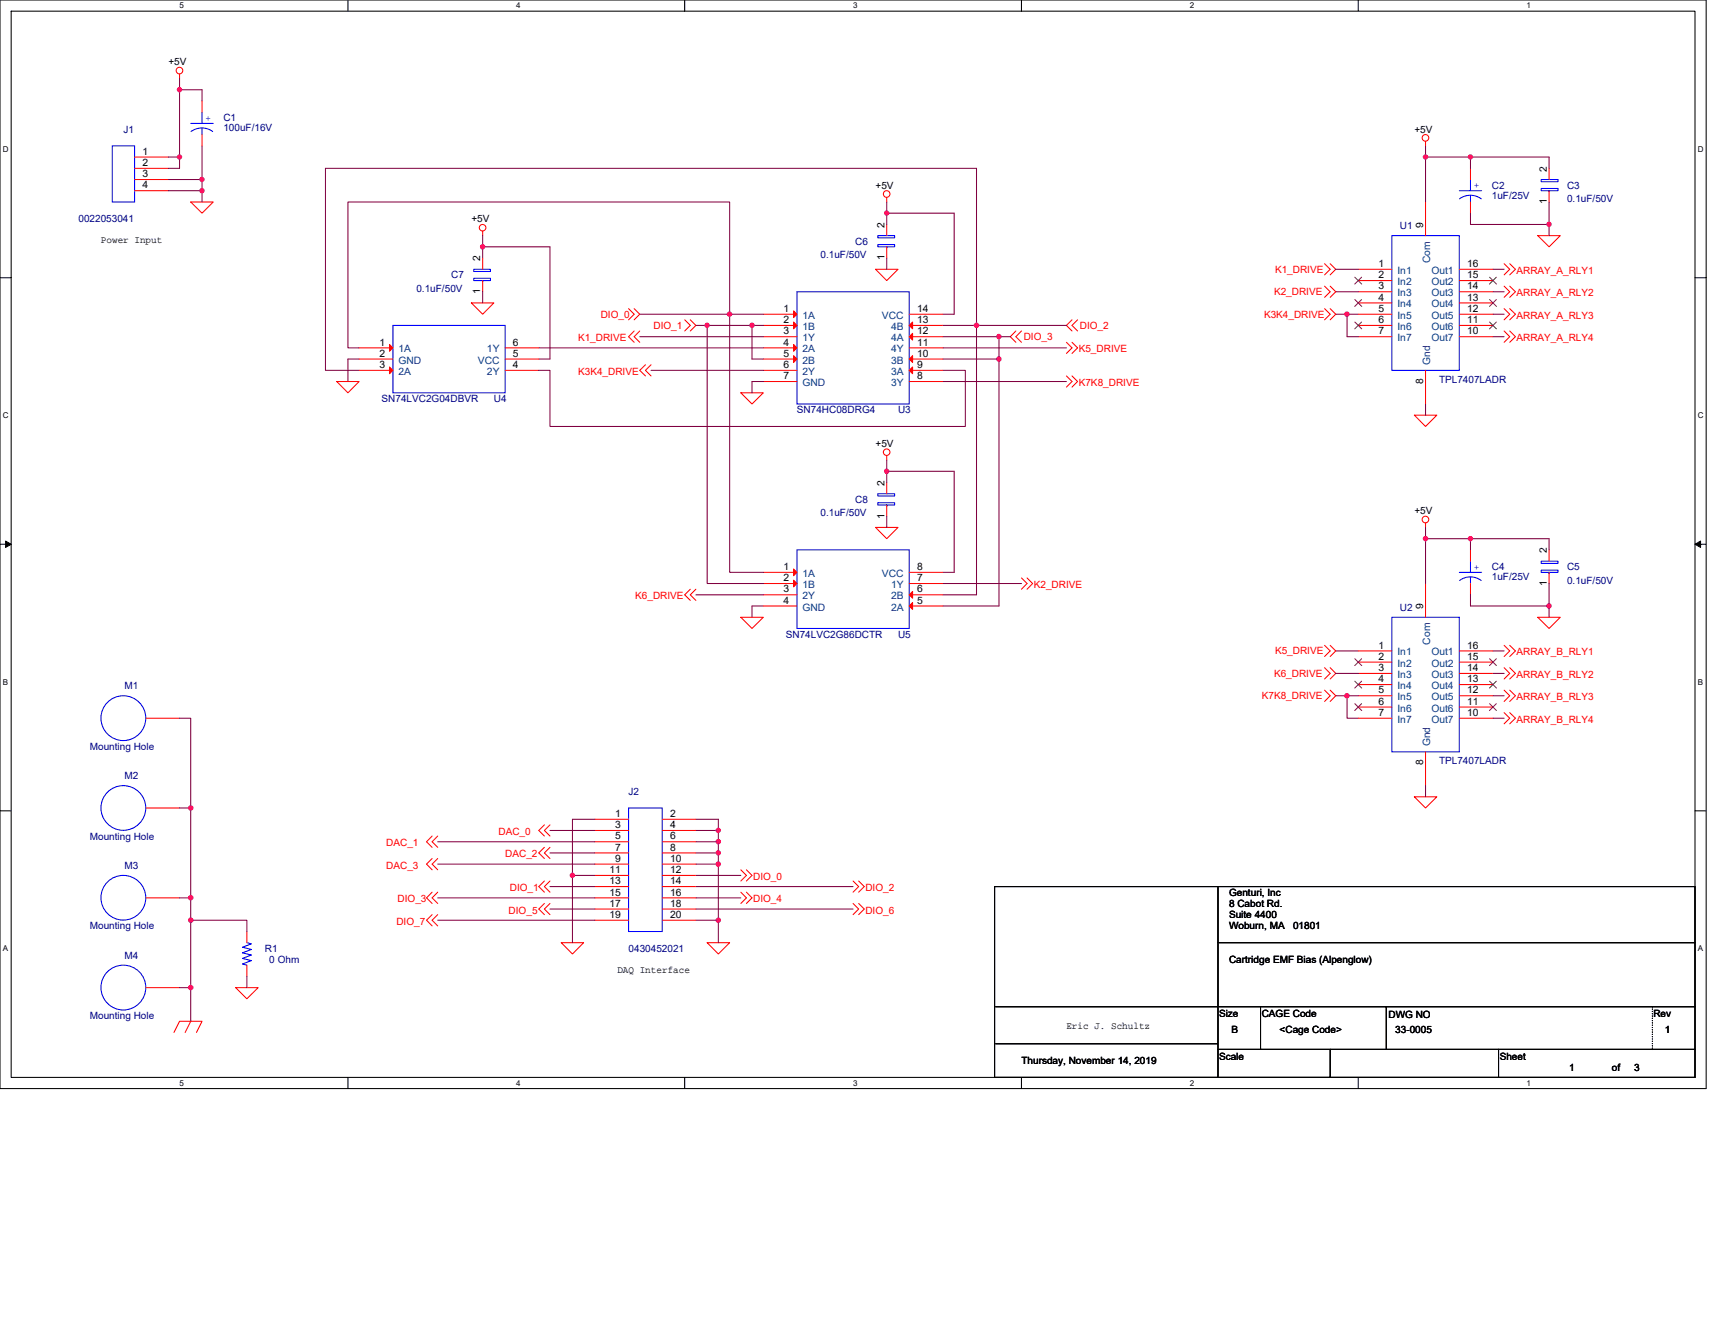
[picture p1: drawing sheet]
<svg xmlns="http://www.w3.org/2000/svg" width="279mm" height="216mm" viewBox="0 0 279 216" stroke-linecap="round" stroke-linejoin="round" font-family="sans-serif">
<path d="M0 0h278v177.4h-278zM1.8 1.8h274.3v173.8h-274.3z" fill="none" stroke="#000" stroke-width=".17"/>
<g fill="#fff">
<path d="M29.3 .2h.7v1.5h-.7z"/>
<path d="M29.3 175.7h.7v1.5h-.7z"/>
</g>
<path d="M56.7 0v1.8M56.7 175.6v1.8" fill="none" stroke="#000" stroke-width=".17"/>
<g fill="#fff">
<path d="M84.1 .2h.7v1.5h-.7z"/>
<path d="M84.1 175.7h.7v1.5h-.7z"/>
</g>
<path d="M111.5 0v1.8M111.5 175.6v1.8" fill="none" stroke="#000" stroke-width=".17"/>
<g fill="#fff">
<path d="M139 .2h.7v1.5h-.7z"/>
<path d="M139 175.7h.7v1.5h-.7z"/>
</g>
<path d="M166.4 0v1.8M166.4 175.6v1.8" fill="none" stroke="#000" stroke-width=".17"/>
<g fill="#fff">
<path d="M193.8 .2h.8v1.5h-.8z"/>
<path d="M193.8 175.7h.8v1.5h-.8z"/>
</g>
<path d="M221.3 0v1.8M221.3 175.6v1.8" fill="none" stroke="#000" stroke-width=".17"/>
<g fill="#fff">
<path d="M248.7 .2h.7v1.5h-.7z"/>
<path d="M248.7 175.7h.7v1.5h-.7z"/>
<path d="M.5 23.5h.9v1.5h-.9z"/>
<path d="M276.6 23.5h1v1.5h-1z"/>
<path d="M.5 67h.9v1.4h-.9z"/>
<path d="M276.6 67h1v1.4h-1z"/>
</g>
<path d="M0 45.3h1.8M276.1 45.3h1.9" fill="none" stroke="#000" stroke-width=".17"/>
<g fill="#fff">
<path d="M.5 110.4h.8v1.5h-.8z"/>
<path d="M276.6 110.4h.9v1.5h-.9z"/>
</g>
<path d="M0 88.7h1.8M276.1 88.7h1.9" fill="none" stroke="#000" stroke-width=".17"/>
<path d="M.9 88.2l.9 .5-.9 .5zM276.1 88.7l1-.5v1z" fill="#000" stroke="#000" stroke-width=".16"/>
<g fill="#fff">
<path d="M.5 153.8h.8v1.5h-.8z"/>
<path d="M276.6 153.8h.9v1.5h-.9z"/>
</g>
<path d="M0 132.1h1.8M276.1 132.1h1.9M162 144.5h114.1v31.1h-114.1zM198.4 153.6h77.7M198.4 144.5v31.1M162.2 170.1h36.2M162.2 164h113.9M198.4 171h77.7M205.4 164v7M216.7 171v4.6M225.8 164v7M244.1 171v4.6" fill="none" stroke="#000" stroke-width=".17"/>
<g fill="none" stroke="#f00" stroke-width=".17">
<path d="M29.3 12.1v.7M32.9 16.4v1.9M21.9 25.6h5.5M21.9 27.4h5.5M21.9 29.3h5.5M21.9 31.1h5.5M31.1 32.9h3.6l-1.8 1.8zM32.9 21.9v1.9M78.6 37.7v.7M144.5 32.2v.7M144.5 36.6v1.8M232.2 23v.8"/>
<path d="M232.2 32.9v5.5M239.6 27.4v1.9M239.6 32.9v1.8M250.5 38.4h3.7l-1.8 1.8zM252.4 31.1v1.8M252.4 27.4v1.9M58.5 56.7h5.5M58.5 58.5h5.5M76.8 49.4h3.7l-1.9 1.8zM78.6 45.7v1.8M78.6 42.1v1.8M82.3 58.5h5.5"/>
<path d="M82.3 56.7h5.5M102.4 50.3l.9 .9-.9 .9M103.3 53.9l-.9 1 .9 .9M103.3 50.3l.9 .9-.9 .9M104.2 53.9l-.9 1 .9 .9M105.2 59.4l-1 .9 1 1M106.1 59.4l-.9 .9 .9 1M111.5 52.1l1 .9-1 .9M112.5 52.1l.9 .9-.9 .9M124.4 51.2h5.4M124.4 53h5.4M124.4 54.9h5.4"/>
<path d="M124.4 56.7h5.4M124.4 58.5h5.4M142.6 43.9h3.7l-1.8 1.8zM144.5 40.2v1.9M148.1 58.5h5.5M148.1 56.7h5.5M148.1 54.9h5.5M148.1 53h5.5M148.1 51.2h5.5M165.5 53.9l-.9 1 .9 .9M166.4 53.9l-.9 1 .9 .9M173.7 55.8l.9 .9-.9 .9"/>
<path d="M174.6 52.1l-.9 .9 .9 .9M174.6 55.8l1 .9-1 .9M175.6 52.1l-1 .9 1 .9M215.8 43l.9 .9-.9 .9M215.8 46.6l.9 .9-.9 1M215.8 50.3l.9 .9-.9 .9M216.7 43l.9 .9-.9 .9M216.7 46.6l.9 .9-.9 1M216.7 50.3l.9 .9-.9 .9M221.3 43.9h5.5M221.3 45.7h5.5M221.3 47.5h5.5"/>
<path d="M221.3 49.4h5.5M221.3 51.2h5.5M221.3 53h5.5M221.3 54.9h5.5M237.7 54.9h5.5M237.7 53h5.5M237.7 51.2h5.5M237.7 49.4h5.5M237.7 47.5h5.5M237.7 45.7h5.5M237.7 43.9h5.5M245 43l1 .9-1 .9"/>
<path d="M245 46.6l1 .9-1 1M245 53.9l1 1-1 .9M245 50.3l1 .9-1 .9M246 43l.9 .9-.9 .9M246 46.6l.9 .9-.9 1M246 53.9l.9 1-.9 .9M246 50.3l.9 .9-.9 .9M54.9 62.2h3.6l-1.8 1.8zM58.5 60.3h5.5M82.3 60.3h5.5M120.7 64h3.7l-1.9 1.8zM124.4 60.3h5.4"/>
<path d="M124.4 62.2h5.4M144.5 74.2v.8M144.5 78.6v1.9M148.1 62.2h5.5M148.1 60.3h5.5M173.7 61.3l.9 .9-.9 .9M174.6 61.3l1 .9-1 .9M230.4 67.6h3.7l-1.9 1.9zM232.2 60.3v5.5M112.5 96l-1 .9 1 .9M113.4 96l-.9 .9 .9 .9M124.4 93.3h5.4"/>
<path d="M124.4 95.1h5.4M124.4 96.9h5.4M124.4 98.7h5.4M142.6 85.9h3.7l-1.8 1.9zM144.5 82.3v1.8M148.1 98.7h5.5M148.1 96.9h5.5M148.1 95.1h5.5M148.1 93.3h5.5M166.4 94.2l.9 .9-.9 .9M167.3 94.2l.9 .9-.9 .9M232.2 85.2v.7"/>
<path d="M232.2 95.1v5.5M239.6 89.6v1.8M239.6 95.1v1.8M252.4 93.3v1.8M252.4 89.6v1.8M23.8 117h5.5M120.7 100.6h3.7l-1.9 1.8zM215.8 105.2l.9 .9-.9 .9M215.8 108.8l.9 .9-.9 .9M215.8 112.5l.9 .9-.9 .9M216.7 105.2l.9 .9-.9 .9M216.7 108.8l.9 .9-.9 .9"/>
<path d="M216.7 112.5l.9 .9-.9 .9M221.3 106.1h5.5M221.3 107.9h5.5M221.3 109.7h5.5M221.3 111.5h5.5M221.3 113.4h5.5M221.3 115.2h5.5M221.3 117h5.5M237.7 117h5.5M237.7 115.2h5.5M237.7 113.4h5.5M237.7 111.5h5.5"/>
<path d="M237.7 109.7h5.5M237.7 107.9h5.5M237.7 106.1h5.5M245 105.2l1 .9-1 .9M245 108.8l1 .9-1 .9M245 112.5l1 .9-1 .9M245 116.1l1 .9-1 .9M246 105.2l.9 .9-.9 .9M246 108.8l.9 .9-.9 .9M246 112.5l.9 .9-.9 .9M246 116.1l.9 .9-.9 .9M250.5 100.6h3.7l-1.8 1.8z"/>
<path d="M23.8 131.7h5.5M70.4 136.2l-.9 1 .9 .9M70.4 139.9l-.9 .9 .9 .9M71.3 136.2l-.9 1 .9 .9M71.3 139.9l-.9 .9 .9 .9M88.7 134.4l-.9 .9 .9 .9M88.7 138.1l-.9 .9 .9 .9M89.6 134.4l-.9 .9 .9 .9M89.6 138.1l-.9 .9 .9 .9M96.9 133.5h5.5M96.9 135.3h5.5M96.9 137.2h5.5"/>
<path d="M96.9 139h5.5M107.9 133.5h5.5M107.9 135.3h5.5M107.9 137.2h5.5M107.9 139h5.5M230.4 129.8h3.7l-1.9 1.9zM232.2 122.5v5.5M23.8 146.3h5.5M40.2 157.3v1.8M40.2 151.8v1.8M70.4 145.4l-.9 .9 .9 .9M70.4 149l-.9 .9 .9 1"/>
<path d="M71.3 145.4l-.9 .9 .9 .9M71.3 149l-.9 .9 .9 1M88.7 143.6l-.9 .9 .9 .9M88.7 147.2l-.9 .9 .9 .9M89.6 143.6l-.9 .9 .9 .9M89.6 147.2l-.9 .9 .9 .9M91.4 153.6h3.7l-1.8 1.8zM96.9 140.8h5.5M96.9 142.6h5.5M96.9 144.5h5.5M96.9 146.3h5.5M96.9 148.1h5.5"/>
<path d="M96.9 149.9h5.5M107.9 140.8h5.5M107.9 142.6h5.5M107.9 144.5h5.5M107.9 146.3h5.5M107.9 148.1h5.5M107.9 149.9h5.5M115.2 153.6h3.7l-1.9 1.8zM120.7 141.7l.9 .9-.9 1M120.7 145.4l.9 .9-.9 .9M121.6 141.7l.9 .9-.9 1M121.6 145.4l.9 .9-.9 .9"/>
<path d="M139 143.6l.9 .9-.9 .9M139 147.2l.9 .9-.9 .9M139.9 143.6l.9 .9-.9 .9M139.9 147.2l.9 .9-.9 .9M23.8 160.9h5.5M28.3 168.2l1-1.8h3.6l-.9 1.8M31.1 166.4l-.9 1.8M38.4 160.9h3.7l-1.9 1.9z"/>
<circle cx="29.2" cy="11.5" r=".54"/>
<circle cx="78.6" cy="37.1" r=".54"/>
<circle cx="144.4" cy="31.6" r=".54"/>
<circle cx="232.2" cy="22.5" r=".54"/>
<circle cx="144.5" cy="73.7" r=".54"/>
<circle cx="232.2" cy="84.7" r=".54"/>
</g>
<path d="M269.2 164v7M269.2 171h.1" fill="none" stroke="#000" stroke-width=".17" stroke-dasharray="0 .3"/>
<g fill="none" stroke="#00f" stroke-width=".17">
<path d="M32.9 18.3v1.8M18.3 23.8h3.6v9.1h-3.6zM31.1 20.1h3.6M31.1 21.4a2.93 2.93 0 0 1 3.5 0M32.9 20.8v1.1M143 39.9h2.8v.3h-2.8zM143 38.4h2.8v.4h-2.8zM144.5 38.4h.1M226.8 38.4h10.9v21.9h-10.9zM237.7 31.1h3.7M237.8 32.4a2.96 2.96 0 0 1 3.5 0M239.6 31.8v1.1"/>
<path d="M239.6 29.3v1.8M251.1 30.7h2.7v.4h-2.7zM251.1 29.3h2.7v.3h-2.7zM252.4 29.3h.1M252.4 31.1h.1M64 53h18.3v11h-18.3zM77.2 45.3h2.7v.4h-2.7zM77.2 43.9h2.7v.3h-2.7zM78.6 43.9h.1M78.6 45.7h.1M129.8 47.5h18.3v18.3h-18.3zM144.5 40.2h.1"/>
<path d="M129.8 89.6h18.3v12.8h-18.3zM143 81.9h2.8v.4h-2.8zM143 80.5h2.8v.3h-2.8zM144.5 80.5h.1M144.5 82.3h.1M237.7 93.3h3.7M237.8 94.6a2.9 2.9 0 0 1 3.5 0M239.6 94v1.1M239.6 91.4v1.9M251.1 92.9h2.7v.4h-2.7zM251.1 91.4h2.7v.4h-2.7zM252.4 91.4h.1"/>
<path d="M252.4 93.3h.1M226.8 100.6h10.9v21.9h-10.9zM102.4 131.7h5.5v20.1h-5.5zM40.2 153.6l.8 .2-1.5 .5 1.5 .4-1.5 .6 1.5 .3-1.5 .6 1.5 .3-1.5 .6 .7 .2M40.2 157.3h.1M40.2 153.6h.1"/>
<circle cx="20.1" cy="117" r="3.7"/>
<circle cx="20.1" cy="131.7" r="3.6"/>
<circle cx="20.1" cy="146.3" r="3.6"/>
<circle cx="20.1" cy="160.9" r="3.7"/>
</g>
<g fill="none" stroke="#804000" stroke-width=".16">
<path d="M220.7 45.2l1.1 1.1M220.7 48.8l1.1 1.1M220.7 52.5l1.1 1.1M221.8 45.2l-1.1 1.1M221.8 48.8l-1.1 1.1M221.8 52.5l-1.1 1.1M242.7 52.5l1.1 1.1M242.7 48.8l1.1 1.1M242.7 45.2l1.1 1.1M243.8 52.5l-1.1 1.1M243.8 48.8l-1.1 1.1M243.8 45.2l-1.1 1.1"/>
<path d="M220.7 107.3l1.1 1.2M220.7 111l1.1 1.1M220.7 114.7l1.1 1.1M221.8 107.3l-1.1 1.2M221.8 111l-1.1 1.1M221.8 114.7l-1.1 1.1M242.7 114.7l1.1 1.1M242.7 111l1.1 1.1M242.7 107.3l1.1 1.2M243.8 114.7l-1.1 1.1M243.8 111l-1.1 1.1M243.8 107.3l-1.1 1.2"/>
</g>
<g fill="#f00" stroke="#f00" stroke-width=".17">
<path d="M63.5 56.1l.5 .6-.5 .5z"/>
<path d="M63.5 59.8l.5 .5-.5 .6z"/>
<path d="M129.3 50.7l.5 .5-.5 .6z"/>
<path d="M129.3 52.5l.5 .5-.5 .6z"/>
<path d="M129.3 56.1l.5 .6-.5 .5z"/>
<path d="M129.3 58l.5 .5-.5 .6z"/>
<path d="M148.1 60.3l.6-.5v1.1z"/>
<path d="M148.1 58.5l.6-.5v1.1z"/>
<path d="M148.1 54.9l.6-.6v1.1z"/>
<path d="M148.1 53l.6-.5v1.1z"/>
<path d="M129.3 92.7l.5 .6-.5 .5z"/>
<path d="M129.3 94.5l.5 .6-.5 .5z"/>
<path d="M148.1 98.7l.6-.5v1.1z"/>
<path d="M148.1 96.9l.6-.5v1.1z"/>
</g>
<g fill="none" stroke="#800040" stroke-width=".17">
<path d="M29.3 14.6h3.6v1.8M29.3 12.8v1.8M29.3 14.6v11M27.4 25.6h1.9M27.4 29.3h5.5M27.4 31.1h5.5M29.3 25.6v1.8h-1.9M32.9 23.8v5.5M32.9 29.3v1.8M32.9 31.1v1.8M78.6 38.4v1.8M144.5 32.9v1.8"/>
<path d="M144.5 34.7v1.9M144.5 34.7h10.9v16.5h-1.8M232.2 23.8v1.8M232.2 25.6v7.3M232.2 25.6h7.4M239.6 25.6h12.8v1.8M239.6 25.6v1.8M239.6 34.7v1.9h12.8M252.4 32.9v3.7M252.4 36.6v1.8M58.5 58.5h-1.8v3.7M78.6 47.5v1.9"/>
<path d="M78.6 40.2v1.9M78.6 40.2h11v18.3h-1.8M87.8 56.7h36.6M104.2 51.2h14.7M104.2 54.9h20.2M113.4 53h1.8M115.2 53h7.3M115.2 53v42.1h9.2M118.9 51.2v42.1h5.5M118.9 51.2h5.5M118.9 51.2v-18.3h-62.2v23.8h1.8M122.5 53v5.5h1.9"/>
<path d="M122.5 53h1.9M144.5 42.1v1.8M153.6 53h5.5v-25.6h-106.1v32.9h5.5M153.6 54.9h9.2M153.6 58.5h9.2v40.2h-9.2M153.6 56.7h20.1M162.8 54.9v3.6M162.8 54.9h1.8M173.7 53h-14.6v43.9h-5.5M217.6 43.9h3.7M217.6 51.2h1.9M217.6 47.5h3.7"/>
<path d="M219.5 51.2v3.7h1.8M219.5 51.2h1.8M243.2 43.9h1.8M243.2 47.5h1.8M243.2 51.2h1.8M243.2 54.9h1.8M87.8 60.3h1.8v9.2h67.7v-9.2h-3.7M106.1 60.3h18.3M124.4 62.2h-1.9v1.8M144.5 75v1.8M144.5 76.8v1.8M144.5 76.8h10.9v16.5h-1.8"/>
<path d="M153.6 62.2h20.1M232.2 65.8v1.8M113.4 96.9h11M124.4 98.7h-1.9v1.9M144.5 84.1v1.8M153.6 95.1h12.8M232.2 85.9v1.9M232.2 87.8v7.3M232.2 87.8h7.4M239.6 87.8h12.8v1.8M239.6 87.8v1.8M239.6 96.9v1.8h12.8"/>
<path d="M252.4 95.1v3.6M252.4 98.7v1.9M29.3 117h1.8v14.7M217.6 106.1h3.7M217.6 113.4h1.9M217.6 109.7h3.7M221.3 113.4h-1.8v3.6h1.8M243.2 106.1h1.8M243.2 109.7h1.8M243.2 113.4h1.8M243.2 117h1.8M29.3 131.7h1.8v14.6"/>
<path d="M71.3 137.2h25.6M89.6 135.3h7.3M89.6 139h7.3M96.9 133.5h-3.6v9.1M113.4 133.5h3.6v1.8M113.4 135.3h3.6M113.4 137.2h3.6M113.4 139h3.6M117 135.3v1.9M117 137.2v1.8M117 139v1.8M232.2 128v1.8"/>
<path d="M29.3 146.3h1.8v3.6M31.1 149.9h9.1v1.9M31.1 149.9v11M40.2 159.1v1.8M71.3 140.8h25.6M71.3 146.3h25.6M71.3 149.9h25.6M89.6 144.5h7.3M89.6 148.1h7.3M93.3 142.6v11M93.3 142.6h3.6M113.4 140.8h3.6"/>
<path d="M113.4 149.9h3.6M113.4 144.5h25.6M113.4 148.1h25.6M113.4 142.6h7.3M113.4 146.3h7.3M117 140.8v9.1M117 149.9v3.7M29.3 160.9h1.8v5.5"/>
</g>
<g fill="#f0f" stroke="#f0f" stroke-width=".17">
<circle cx="31.1" cy="131.7" r=".36"/>
<circle cx="31.1" cy="146.3" r=".36"/>
<circle cx="31.1" cy="149.9" r=".36"/>
<circle cx="31.1" cy="160.9" r=".36"/>
<circle cx="29.2" cy="25.6" r=".35"/>
<circle cx="29.2" cy="14.6" r=".35"/>
<circle cx="32.9" cy="29.2" r=".35"/>
<circle cx="32.9" cy="31.1" r=".36"/>
<circle cx="93.2" cy="142.6" r=".35"/>
<circle cx="117" cy="135.3" r=".35"/>
<circle cx="117" cy="137.1" r=".36"/>
<circle cx="117" cy="139" r=".35"/>
<circle cx="117" cy="149.9" r=".36"/>
<circle cx="117" cy="140.8" r=".36"/>
<circle cx="232.2" cy="25.6" r=".36"/>
<circle cx="239.6" cy="25.6" r=".35"/>
<circle cx="252.4" cy="36.6" r=".36"/>
<circle cx="232.2" cy="87.8" r=".36"/>
<circle cx="239.6" cy="87.8" r=".35"/>
<circle cx="252.4" cy="98.7" r=".35"/>
<circle cx="144.4" cy="76.8" r=".36"/>
<circle cx="144.4" cy="34.7" r=".35"/>
<circle cx="78.6" cy="40.2" r=".36"/>
<circle cx="122.5" cy="53" r=".36"/>
<circle cx="118.9" cy="51.2" r=".36"/>
<circle cx="115.2" cy="53" r=".35"/>
<circle cx="219.4" cy="51.2" r=".36"/>
<circle cx="159.1" cy="53" r=".36"/>
<circle cx="162.7" cy="54.8" r=".36"/>
<circle cx="162.7" cy="58.5" r=".36"/>
<circle cx="219.4" cy="113.4" r=".36"/>
</g>
<g font-size="1.7">
<text x="23.2" y="25.2">1</text>
<text x="23.2" y="27.1">2</text>
<text x="23.2" y="28.9">3</text>
<text x="252" y="28" transform="rotate(-90 252 28)">2</text>
<text x="23.2" y="30.7">4</text>
<text x="252" y="33.3" transform="rotate(-90 252 33.3)">1</text>
<text x="144.1" y="37.1" transform="rotate(-90 144.1 37.1)">2</text>
<text x="231.9" y="37.1" transform="rotate(-90 231.9 37.1)">9</text>
<text x="78.3" y="47.9" transform="rotate(-90 78.3 47.9)">1</text>
<text x="78.3" y="42.6" transform="rotate(-90 78.3 42.6)">2</text>
<text x="144.1" y="42.4" transform="rotate(-90 144.1 42.4)">1</text>
<text x="224.6" y="43.5">1</text>
<text x="224.6" y="45.3">2</text>
<text x="224.6" y="47.2">3</text>
<text x="239" y="47.2">14</text>
<text x="239" y="45.3">15</text>
<text x="239" y="43.5">16</text>
<text x="127.6" y="50.8">1</text>
<text x="127.6" y="52.6">2</text>
<text x="149.4" y="52.6">13</text>
<text x="149.4" y="50.8">14</text>
<text x="224.6" y="49">4</text>
<text x="224.6" y="50.8">5</text>
<text x="224.6" y="52.6">6</text>
<text x="239" y="52.6">11</text>
<text x="239" y="50.8">12</text>
<text x="239" y="49">13</text>
<text x="61.8" y="56.3">1</text>
<text x="61.8" y="58.1">2</text>
<text x="61.8" y="60">3</text>
<text x="83.6" y="60">4</text>
<text x="83.6" y="56.3">6</text>
<text x="83.6" y="58.1">5</text>
<text x="127.6" y="54.5">3</text>
<text x="127.6" y="56.3">4</text>
<text x="127.6" y="58.1">5</text>
<text x="127.6" y="60">6</text>
<text x="149.4" y="60">9</text>
<text x="149.4" y="58.1">10</text>
<text x="149.4" y="56.3">11</text>
<text x="149.4" y="54.5">12</text>
<text x="224.6" y="54.5">7</text>
<text x="239" y="54.5">10</text>
<text x="127.6" y="61.8">7</text>
<text x="149.4" y="61.8">8</text>
<text x="231.9" y="62.5" transform="rotate(-90 231.9 62.5)">8</text>
<text x="144.1" y="79.2" transform="rotate(-90 144.1 79.2)">2</text>
<text x="144.1" y="84.5" transform="rotate(-90 144.1 84.5)">1</text>
<text x="127.6" y="92.9">1</text>
<text x="127.6" y="94.7">2</text>
<text x="149.4" y="94.7">7</text>
<text x="149.4" y="92.9">8</text>
<text x="252" y="95.5" transform="rotate(-90 252 95.5)">1</text>
<text x="252" y="90.2" transform="rotate(-90 252 90.2)">2</text>
<text x="127.6" y="96.5">3</text>
<text x="127.6" y="98.4">4</text>
<text x="149.4" y="98.4">5</text>
<text x="149.4" y="96.5">6</text>
<text x="231.9" y="99.3" transform="rotate(-90 231.9 99.3)">9</text>
<text x="224.6" y="105.7">1</text>
<text x="224.6" y="107.5">2</text>
<text x="239" y="107.5">15</text>
<text x="239" y="105.7">16</text>
<text x="224.6" y="109.3">3</text>
<text x="224.6" y="111.2">4</text>
<text x="224.6" y="113">5</text>
<text x="239" y="113">12</text>
<text x="239" y="111.2">13</text>
<text x="239" y="109.3">14</text>
<text x="224.6" y="114.8">6</text>
<text x="224.6" y="116.6">7</text>
<text x="239" y="116.6">10</text>
<text x="239" y="114.8">11</text>
<text x="231.9" y="124.7" transform="rotate(-90 231.9 124.7)">8</text>
<text x="100.2" y="133.1">1</text>
<text x="100.2" y="134.9">3</text>
<text x="100.2" y="136.8">5</text>
<text x="109.2" y="133.1">2</text>
<text x="109.2" y="134.9">4</text>
<text x="109.2" y="136.8">6</text>
<text x="99.3" y="142.3">11</text>
<text x="100.2" y="138.6">7</text>
<text x="100.2" y="140.4">9</text>
<text x="109.2" y="138.6">8</text>
<text x="109.2" y="140.4">10</text>
<text x="109.2" y="142.3">12</text>
<text x="99.3" y="144.1">13</text>
<text x="99.3" y="145.9">15</text>
<text x="99.3" y="147.7">17</text>
<text x="99.3" y="149.6">19</text>
<text x="109.2" y="144.1">14</text>
<text x="109.2" y="145.9">16</text>
<text x="109.2" y="147.7">18</text>
<text x="109.2" y="149.6">20</text>
</g>
<g font-size="1.7" fill="#004080">
<text x="227.7" y="44.6">In1</text>
<text x="227.7" y="46.5">In2</text>
<text x="233" y="42.8" transform="rotate(-90 233 42.8)">Com</text>
<text x="233.2" y="46.5">Out2</text>
<text x="233.2" y="44.6">Out1</text>
<text x="130.7" y="51.9">1A</text>
<text x="130.7" y="53.8">1B</text>
<text x="143.7" y="51.9">VCC</text>
<text x="145.2" y="53.8">4B</text>
<text x="227.7" y="48.3">In3</text>
<text x="227.7" y="50.1">In4</text>
<text x="227.7" y="51.9">In5</text>
<text x="227.7" y="53.8">In6</text>
<text x="233.2" y="53.8">Out6</text>
<text x="233.2" y="51.9">Out5</text>
<text x="233.2" y="50.1">Out4</text>
<text x="233.2" y="48.3">Out3</text>
<text x="64.9" y="57.4">1A</text>
<text x="64.9" y="59.2">GND</text>
<text x="77.9" y="59.2">VCC</text>
<text x="79.3" y="57.4">1Y</text>
<text x="130.7" y="55.6">1Y</text>
<text x="130.7" y="57.4">2A</text>
<text x="130.7" y="59.2">2B</text>
<text x="145.2" y="59.2">3B</text>
<text x="145.2" y="57.4">4Y</text>
<text x="145.2" y="55.6">4A</text>
<text x="227.7" y="55.6">In7</text>
<text x="233" y="59.4" transform="rotate(-90 233 59.4)">Gnd</text>
<text x="233.2" y="55.6">Out7</text>
<text x="64.9" y="61.1">2A</text>
<text x="79.3" y="61.1">2Y</text>
<text x="130.7" y="61.1">2Y</text>
<text x="130.7" y="62.9">GND</text>
<text x="145.2" y="62.9">3Y</text>
<text x="145.2" y="61.1">3A</text>
<text x="130.7" y="94">1A</text>
<text x="130.7" y="95.8">1B</text>
<text x="143.7" y="94">VCC</text>
<text x="145.2" y="95.8">1Y</text>
<text x="130.7" y="97.7">2Y</text>
<text x="130.7" y="99.5">GND</text>
<text x="145.2" y="99.5">2A</text>
<text x="145.2" y="97.7">2B</text>
<text x="227.7" y="106.8">In1</text>
<text x="233" y="105" transform="rotate(-90 233 105)">Com</text>
<text x="233.2" y="106.8">Out1</text>
<text x="227.7" y="108.6">In2</text>
<text x="227.7" y="110.5">In3</text>
<text x="227.7" y="112.3">In4</text>
<text x="233.2" y="112.3">Out4</text>
<text x="233.2" y="110.5">Out3</text>
<text x="233.2" y="108.6">Out2</text>
<text x="227.7" y="114.1">In5</text>
<text x="227.7" y="116">In6</text>
<text x="227.7" y="117.8">In7</text>
<text x="233.2" y="117.8">Out7</text>
<text x="233.2" y="116">Out6</text>
<text x="233.2" y="114.1">Out5</text>
<text x="233" y="121.6" transform="rotate(-90 233 121.6)">Gnd</text>
</g>
<g font-size="1.6">
<text x="27.4" y="10.6">+5V</text>
<text x="230.4" y="21.6">+5V</text>
<text x="142.6" y="30.7">+5V</text>
<text x="16.4" y="39.7">Power Input</text>
<text x="76.8" y="36.2">+5V</text>
<text x="142.6" y="72.8">+5V</text>
<text x="230.4" y="83.8">+5V</text>
<text x="200.2" y="145.9">Genturi, Inc</text>
<text x="200.2" y="147.8">8 Cabot Rd.</text>
<text x="200.2" y="149.6">Suite 4400</text>
<text x="200.2" y="151.4">Woburn, MA</text>
<text x="210.7" y="151.4">01801</text>
<text x="100.6" y="158.5">DAQ Interface</text>
<text x="200.2" y="156.9">Cartridge EMF Bias (Alpenglow)</text>
<text x="173.7" y="167.7">Eric J. Schultz</text>
<text x="198.6" y="165.7">Size</text>
<text x="205.5" y="165.7">CAGE Code</text>
<text x="226.2" y="165.9">DWG NO</text>
<text x="269.4" y="165.7">Rev</text>
<text x="166.4" y="173.4">Thursday, November 14, 2019</text>
<text x="198.6" y="172.7">Scale</text>
<text x="200.6" y="168.3">B</text>
<text x="208.5" y="168.3">&lt;Cage Code&gt;</text>
<text x="227.3" y="168.3">33-0005</text>
<text x="244.3" y="172.7">Sheet</text>
<text x="271.2" y="168.3">1</text>
<text x="255.7" y="174.5">1</text>
<text x="262.6" y="174.5">of</text>
<text x="266.3" y="174.5">3</text>
</g>
<g font-size="1.6" fill="#000080">
<text x="20.1" y="21.6">J1</text>
<text x="36.4" y="19.8">C1</text>
<text x="36.4" y="21.4">100uF/16V</text>
<text x="243" y="30.7">C2</text>
<text x="243" y="32.4">1uF/25V</text>
<text x="255.3" y="30.7">C3</text>
<text x="255.3" y="32.9">0.1uF/50V</text>
<text x="12.8" y="36.2">0022053041</text>
<text x="139.3" y="39.9">C6</text>
<text x="228" y="37.3">U1</text>
<text x="67.8" y="47.6">0.1uF/50V</text>
<text x="73.5" y="45.4">C7</text>
<text x="133.7" y="42.1">0.1uF/50V</text>
<text x="62.2" y="65.5">SN74LVC2G04DBVR</text>
<text x="80.5" y="65.5">U4</text>
<text x="234.4" y="62.4">TPL7407LADR</text>
<text x="129.8" y="67.3">SN74HC08DRG4</text>
<text x="146.3" y="67.3">U3</text>
<text x="139.3" y="81.9">C8</text>
<text x="133.7" y="84.1">0.1uF/50V</text>
<text x="243" y="92.9">C4</text>
<text x="243" y="94.6">1uF/25V</text>
<text x="255.3" y="92.9">C5</text>
<text x="255.3" y="95.1">0.1uF/50V</text>
<text x="228" y="99.5">U2</text>
<text x="128" y="103.9">SN74LVC2G86DCTR</text>
<text x="146.3" y="103.9">U5</text>
<text x="20.3" y="112.3">M1</text>
<text x="14.6" y="122.2">Mounting Hole</text>
<text x="234.4" y="124.5">TPL7407LADR</text>
<text x="20.3" y="126.9">M2</text>
<text x="102.4" y="129.5">J2</text>
<text x="14.6" y="136.8">Mounting Hole</text>
<text x="20.3" y="141.6">M3</text>
<text x="14.6" y="151.4">Mounting Hole</text>
<text x="43.2" y="155.1">R1</text>
<text x="102.4" y="155.1">0430452021</text>
<text x="20.3" y="156.2">M4</text>
<text x="43.9" y="156.9">0 Ohm</text>
<text x="14.6" y="166.1">Mounting Hole</text>
</g>
<g font-size="1.6" fill="#00f">
<text x="33.5" y="19.7">+</text>
<text x="240.1" y="30.7">+</text>
<text x="240.1" y="92.9">+</text>
</g>
<g font-size="1.6" fill="#f00">
<text x="207.7" y="44.4">K1_DRIVE</text>
<text x="247.1" y="44.6">ARRAY_A_RLY1</text>
<text x="97.9" y="51.8">DIO_0</text>
<text x="106.5" y="53.6">DIO_1</text>
<text x="175.9" y="53.6">DIO_2</text>
<text x="205.9" y="51.8">K3K4_DRIVE</text>
<text x="207.6" y="48.1">K2_DRIVE</text>
<text x="247.1" y="48.3">ARRAY_A_RLY2</text>
<text x="247.1" y="51.9">ARRAY_A_RLY3</text>
<text x="94.2" y="55.6">K1_DRIVE</text>
<text x="166.8" y="55.4">DIO_3</text>
<text x="175.7" y="57.4">K5_DRIVE</text>
<text x="247.1" y="55.6">ARRAY_A_RLY4</text>
<text x="94.2" y="61.1">K3K4_DRIVE</text>
<text x="175.7" y="62.9">K7K8_DRIVE</text>
<text x="168.4" y="95.8">K2_DRIVE</text>
<text x="103.5" y="97.7">K6_DRIVE</text>
<text x="207.7" y="106.6">K5_DRIVE</text>
<text x="247.1" y="106.8">ARRAY_B_RLY1</text>
<text x="205.6" y="113.9">K7K8_DRIVE</text>
<text x="207.6" y="110.3">K6_DRIVE</text>
<text x="247.1" y="110.5">ARRAY_B_RLY2</text>
<text x="247.1" y="114.1">ARRAY_B_RLY3</text>
<text x="247.1" y="117.8">ARRAY_B_RLY4</text>
<text x="62.9" y="137.9">DAC_1</text>
<text x="81.2" y="136.1">DAC_0</text>
<text x="62.9" y="141.6">DAC_3</text>
<text x="82.3" y="139.7">DAC_2</text>
<text x="122.7" y="143.4">DIO_0</text>
<text x="64.8" y="147">DIO_3</text>
<text x="82.9" y="148.9">DIO_5</text>
<text x="83.1" y="145.2">DIO_1</text>
<text x="122.7" y="147">DIO_4</text>
<text x="141" y="145.2">DIO_2</text>
<text x="141" y="148.9">DIO_6</text>
<text x="64.6" y="150.7">DIO_7</text>
</g>
<g font-size="1.3">
<text x="29.3" y="1.4">5</text>
<text x="84.1" y="1.4">4</text>
<text x="139" y="1.4">3</text>
<text x="193.8" y="1.4">2</text>
<text x="248.7" y="1.4">1</text>
<text x=".5" y="24.7">D</text>
<text x="276.6" y="24.7">D</text>
<text x=".5" y="68.2">C</text>
<text x="276.6" y="68.2">C</text>
<text x=".5" y="111.6">B</text>
<text x="276.6" y="111.6">B</text>
<text x=".5" y="155">A</text>
<text x="276.6" y="155">A</text>
<text x="29.3" y="176.9">5</text>
<text x="84.1" y="176.9">4</text>
<text x="139" y="176.9">3</text>
<text x="193.8" y="176.9">2</text>
<text x="248.7" y="176.9">1</text>
</g>
</svg>
